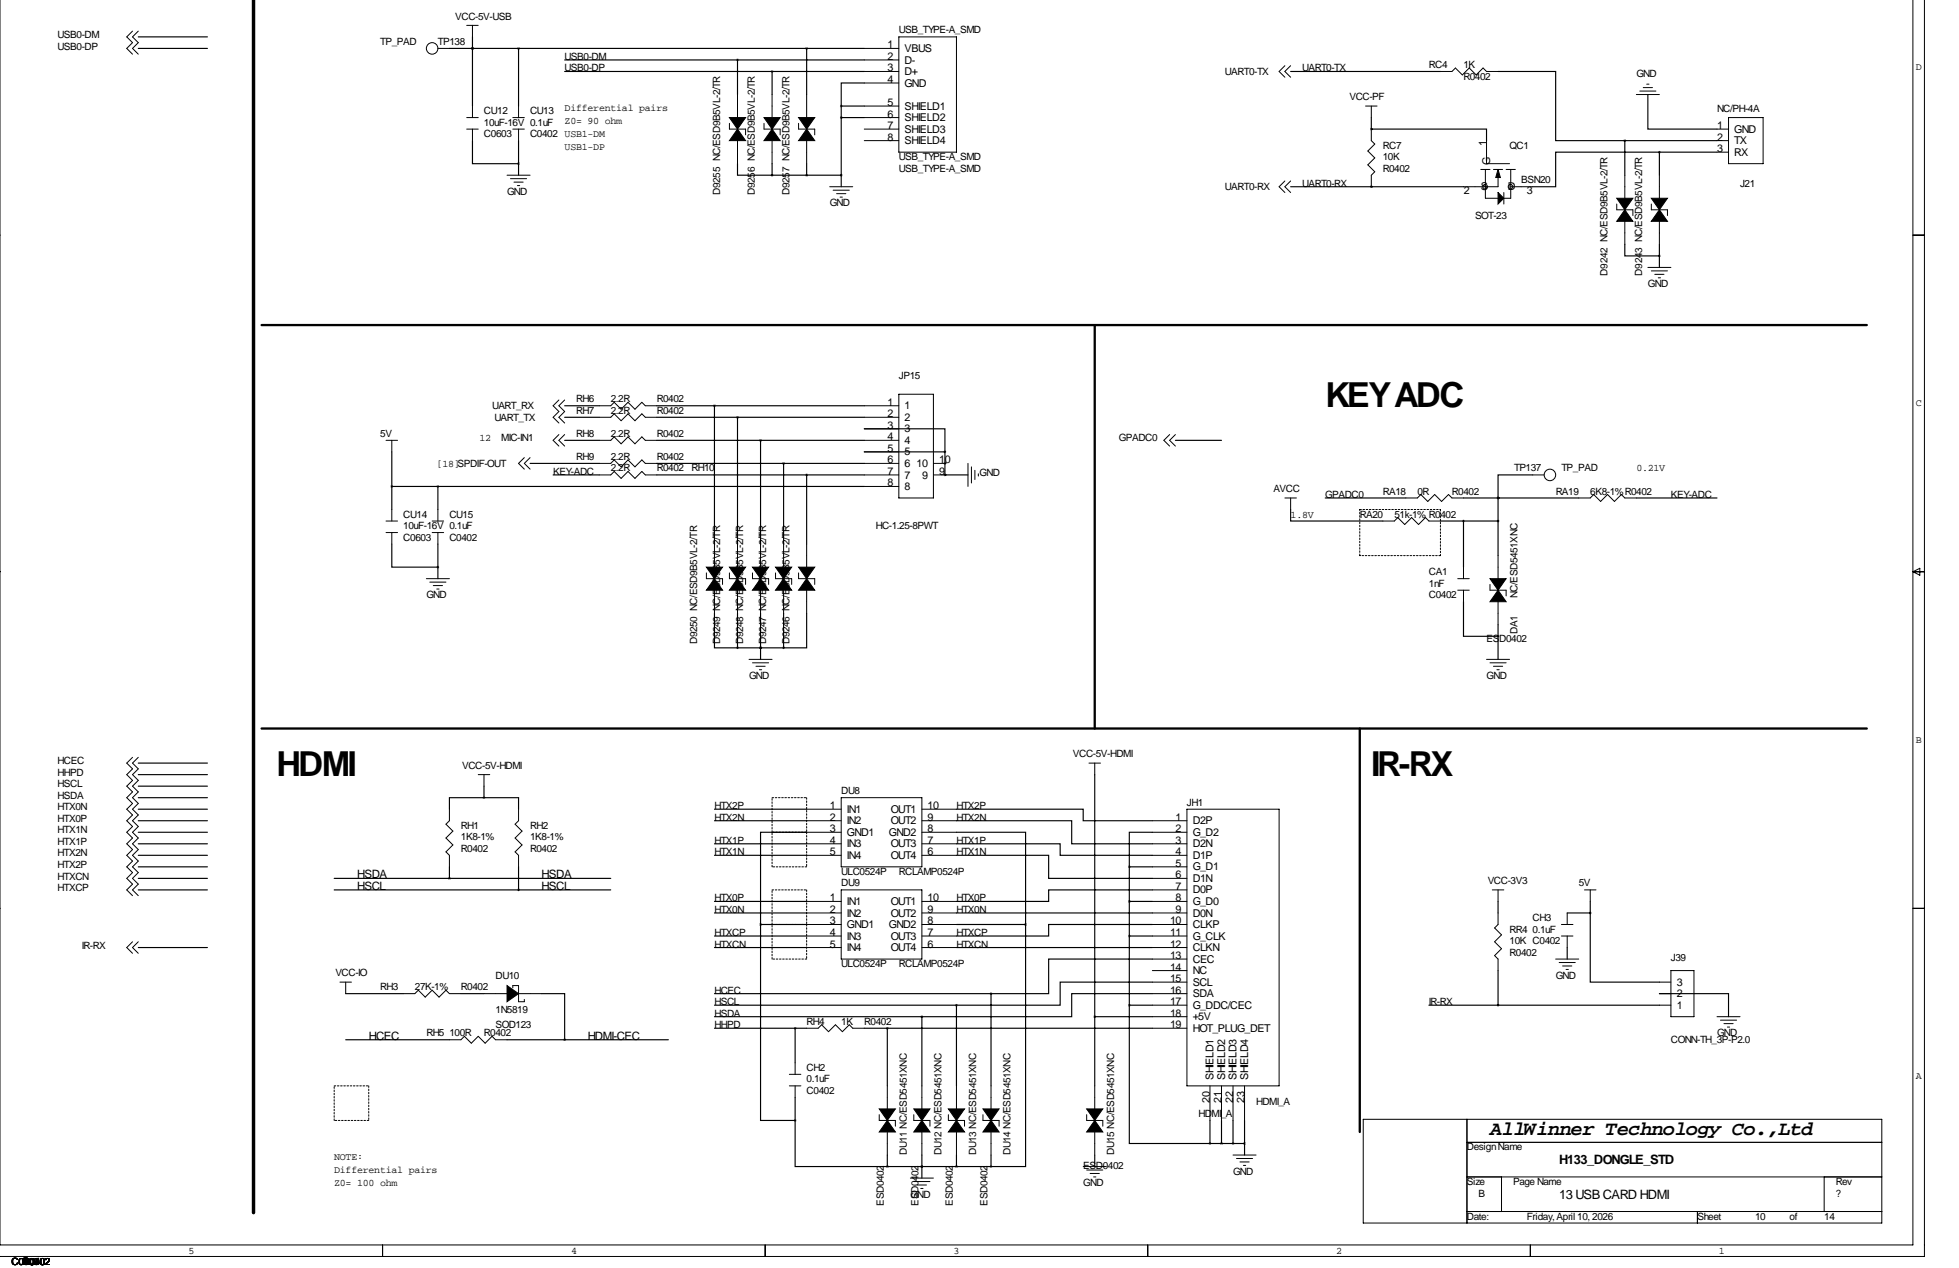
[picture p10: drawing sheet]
<svg xmlns="http://www.w3.org/2000/svg" width="432mm" height="279mm" viewBox="0 0 432 279" stroke-linecap="round" stroke-linejoin="round" font-family="sans-serif">
<path d="M55.9 -.1v267.3" fill="none" stroke="#000" stroke-width=".76"/>
<g fill="none" stroke="#000" stroke-width=".22" stroke-dasharray=".4 .4">
<path d="M299.7 112.3h17.8M317.5 112.3v10.1M299.7 122.4v-10.1M317.5 122.4h-17.8M170.2 175.8h7.6M177.8 175.8v7.6M170.2 183.4v-7.6M170.2 191v-7.6M170.2 183.4h7.6M170.2 196.1h7.6M177.8 183.4h-7.6M177.8 183.4v7.6"/>
<path d="M177.8 191h-7.6M177.8 196.1v7.6M170.2 203.7v-7.6M170.2 211.3v-7.6M170.2 203.7h7.6M177.8 203.7h-7.6M177.8 203.7v7.6M177.8 211.3h-7.6M73.7 239.3h7.6M81.3 239.3v7.6M73.7 246.9v-7.6M81.3 246.9h-7.6"/>
</g>
<path d="M57.7 71.6h353.8M241.3 71.6v88.9M57.7 160.5h353.8M299.7 160.5v88.9" fill="none" stroke="#000" stroke-width=".51"/>
<g fill="none" stroke="#000" stroke-width=".22">
<path d="M0 -.1v274.4h421.6v-274.4M424.2 -.1v277h-424.3M29.2 6.9l-1.3 1.2 1.3 1.3-1.3 1.3 1.3 1.2M30.5 6.9l-1.3 1.2 1.3 1.3-1.3 1.3 1.3 1.2M96.5 10.7h2.6M102.9 5.6h2.5M104.1 5.6v2.5M190.5 15.7h7.6M190.5 10.7h7.6M190.5 13.2h7.6M190.5 18.3h7.6M198.1 8.1h12.7v25.4h-12.7z"/>
<path d="M283.2 14.5l-1.3 1.2 1.3 1.3M284.5 14.5l-1.3 1.2 1.3 1.3M317.5 15.7h2.5l.8-.7 1.5 1.5 1.5-1.5 1.6 1.5 1.5-1.5 .8 .7h2.5M362.2 19.3h2M363 18.5h.5M102.9 28.4h2.5M102.9 25.9h2.5M104.1 23.4v2.5M104.1 28.4v2.6M111.8 38.6h5M112.5 39.4h3.6M113 28.4h2.6"/>
<path d="M113 25.9h2.6M114.3 23.4v2.5M114.3 28.4v2.6M160.8 27.2v1.2h3.5v1.3M162.6 20.8v5.1M162.6 31v5.1M168.4 27.2v1.2h3.6v1.3M170.2 20.8v5.1M170.2 31v5.1M176 27.2v1.2h3.6v1.3M177.8 20.8v5.1M177.8 31v5.1"/>
<path d="M190.5 28.4h7.6M190.5 25.9h7.6M190.5 23.4h7.6M190.5 31h7.6M283.2 39.9l-1.3 1.2 1.3 1.3M284.5 39.9l-1.3 1.2 1.3 1.3M301 23.4h2.5M302.3 28.4v2.6l.7 .8-1.5 1.5 1.5 1.5-1.5 1.5 1.5 1.5-.7 .8v2.5M302.3 23.4v2.5M326.4 37.3h2M327.4 37.3v6.4h2.8M327.7 31v5.1h5"/>
<path d="M329.2 37.3h2M330.2 38.6v2.5h-7.6M332 37.3h2M333 37.3v6.4h-1.5M358.1 38.6v5.1M360.7 20.8h5.1M361.4 20.1h3.6M365.8 38.6v5.1M378.5 28.4h2.5M378.5 33.5h2.5M378.5 31h2.5M381 25.9h7.6v10.2h-7.6z"/>
<path d="M-.1 51.8h.1M113.3 40.1h2M114 40.9h.6M182.9 41.1h5.1M183.6 41.9h3.6M184.4 42.7h2M185.2 43.4h.5M331.5 42.4v2.6M333 41.1h4.8M356.4 45v1.2h3.5v1.3M358.1 48.8v5M363.2 58.9h5.1"/>
<path d="M364 45v1.2h3.5v1.3M364 59.7h3.5M365.8 48.8v5M421.6 51.8h2.6M364.7 60.5h2.1M365.5 61.2h.5M85.1 97h2.5M86.4 97v2.6M123.2 88.1l-1.3 1.3 1.3 1.3-1.3 1.2 1.3 1.3M123.2 95.8l-1.3 1.2 1.3 1.3M124.5 88.1l-1.3 1.3 1.3 1.3-1.3 1.2 1.3 1.3M124.5 95.8l-1.3 1.2 1.3 1.3"/>
<path d="M132.1 89.4h2.5l.8-.8 1.5 1.6 1.5-1.6 1.6 1.6 1.5-1.6 .7 .8h2.6M132.1 91.9h2.5l.8-.7 1.5 1.5 1.5-1.5 1.6 1.5 1.5-1.5 .7 .7h2.6M132.1 97h2.5l.8-.7 1.5 1.5 1.5-1.5 1.6 1.5 1.5-1.5 .7 .7h2.6M190.5 89.4h7.6M190.5 91.9h7.6M190.5 94.5h7.6M190.5 97h7.6M190.5 99.6h7.6M198.1 86.9h7.6v22.8h-7.6zM257.8 95.8l-1.3 1.2 1.3 1.3M259.1 95.8l-1.3 1.2 1.3 1.3M85.1 114.8h2.5"/>
<path d="M85.1 117.3h2.5M86.4 112.3v2.5M86.4 117.3v2.6M95.2 114.8h2.6M95.2 117.3h2.6M96.5 112.3v2.5M96.5 117.3v2.6M115.6 100.8l-1.3 1.3 1.3 1.3M116.8 100.8l-1.2 1.3 1.2 1.3M132.1 104.6h2.5l.8-.7 1.5 1.5 1.5-1.5 1.6 1.5 1.5-1.5 .7 .7h2.6M132.1 102.1h2.5l.8-.8 1.5 1.6 1.5-1.6 1.6 1.6 1.5-1.6 .7 .8h2.6M157.5 119.9v5.1"/>
<path d="M162.6 119.9v5.1M167.6 119.9v5.1M172.7 119.9v5.1M177.8 119.9v5.1M190.5 104.6h7.6M190.5 102.1h7.6M190.5 107.2h7.6M205.7 104.6h2.6M205.7 102.1h2.6M213.4 102.1v5.1M214.1 102.9v3.5M214.9 103.6v2.1"/>
<path d="M215.6 104.4v.5M283.2 109.7h2.6M284.5 109.7v2.6M304.8 114.8h2.5l.8-.8 1.5 1.6 1.5-1.6 1.6 1.6 1.5-1.6 .8 .8h2.5M309.9 109.7h2.5l.8-.7 1.5 1.5 1.5-1.5 1.6 1.5 1.5-1.5 .7 .7h2.6M337.8 104.6h2.6M348 109.7h2.5l.8-.7 1.5 1.5 1.5-1.5 1.6 1.5 1.5-1.5 .7 .7h2.6M-.1 126h.1M94 127.5h5.1M94.7 128.3h3.6M95.5 129h2M96.3 129.8h.5"/>
<path d="M155.7 126.2v1.3h3.6v1.3M157.5 130v5.1M160.8 126.2v1.3h3.5v1.3M162.6 130v5.1M165.9 126.2v1.3h3.5v1.3M167.6 130v5.1M170.9 126.2v1.3h3.6v1.3M172.7 130v5.1M176 126.2v1.3h3.6v1.3M177.8 130v5.1M321.3 130h2.5M321.3 127.5h2.5"/>
<path d="M322.6 125v2.5M322.6 130v2.6M328.4 128.8v1.2h3.6v1.3M330.2 122.4v5.1M330.2 132.6v5.1M421.6 126h2.6M421.6 126l1.6-.8v1.5zM165.1 145.3h5.1M165.9 146h3.5M166.6 146.8h2.1M167.4 147.6h.5M327.7 145.3h5"/>
<path d="M328.4 146h3.6M329.2 146.8h2M329.9 147.6h.6M29.2 166.9l-1.3 1.2 1.3 1.3-1.3 1.3 1.3 1.3-1.3 1.2 1.3 1.3-1.3 1.3 1.3 1.2-1.3 1.3 1.3 1.3-1.3 1.2 1.3 1.3-1.3 1.3 1.3 1.3-1.3 1.2 1.3 1.3-1.3 1.3 1.3 1.2-1.3 1.3 1.3 1.3-1.3 1.2 1.3 1.3-1.3 1.3 1.3 1.3M30.5 166.9l-1.3 1.2 1.3 1.3-1.3 1.3 1.3 1.3-1.3 1.2 1.3 1.3-1.3 1.3 1.3 1.2-1.3 1.3 1.3 1.3-1.3 1.2 1.3 1.3-1.3 1.3 1.3 1.3-1.3 1.2 1.3 1.3-1.3 1.3 1.3 1.2-1.3 1.3 1.3 1.3-1.3 1.2 1.3 1.3-1.3 1.3 1.3 1.3M99.1 178.3v2.5l-.8 .8 1.5 1.5-1.5 1.6 1.5 1.5-1.5 1.5 .8 .8v2.5M105.4 170.7h2.5M106.7 170.7v2.5M114.3 178.3v2.5l-.8 .8 1.6 1.5-1.6 1.6 1.6 1.5-1.6 1.5 .8 .8v2.5M177.8 178.3h7.6M185.4 175.8h17.8v15.2h-17.8zM203.2 178.3h7.6"/>
<path d="M240 168.1h2.6M241.3 168.1v2.6M261.6 178.3h20.3v61h-20.3zM177.8 198.6h7.6M177.8 180.8h7.6M177.8 183.4h7.6M177.8 185.9h7.6M177.8 188.5h7.6M185.4 196.1h17.8v15.2h-17.8zM203.2 198.6h7.6M203.2 180.8h7.6M203.2 183.4h7.6"/>
<path d="M203.2 185.9h7.6M203.2 188.5h7.6M254 196.1h7.6M254 198.6h7.6M254 180.8h7.6M254 183.4h7.6M254 185.9h7.6M254 188.5h7.6M254 191h7.6M254 193.5h7.6M328.9 196.1h2.6M330.2 196.1v2.5"/>
<path d="M349.2 196.1h2.6M350.5 196.1v2.5M-.1 200.2h.1M29.2 207.5l-1.3 1.3 1.3 1.3M30.5 207.5l-1.3 1.3 1.3 1.3M74.9 216.4h2.6M76.2 216.4v2.5M88.9 218.9h2.5l.8-.7 1.5 1.5 1.5-1.5 1.6 1.5 1.5-1.5 .8 .7h2.5M106.7 218.9h5.1M113 217.7v-.5h1.3v3.5h1.3v-.5M114.3 218.9h5.1M177.8 201.2h7.6"/>
<path d="M177.8 203.7h7.6M177.8 206.2h7.6M177.8 208.8h7.6M203.2 201.2h7.6M203.2 203.7h7.6M203.2 206.2h7.6M203.2 208.8h7.6M254 211.3h7.6M254 201.2h7.6M254 203.7h7.6M254 206.2h7.6M254 208.8h7.6"/>
<path d="M254 218.9h7.6M254 213.9h7.6M254 216.4h7.6M330.2 201.2v2.5l-.8 .8 1.6 1.5-1.6 1.5 1.6 1.5-1.6 1.6 .8 .7v2.6M342.9 211.3h5.1M343.7 212.1h3.5M344.2 203.7h2.5M344.2 206.2h2.5M344.4 212.9h2.1M345.2 213.6h.5M345.4 201.2v2.5M345.4 206.2v2.6"/>
<path d="M365.8 218.9h2.5M365.8 216.4h2.5M368.3 213.9h5.1v10.1h-5.1zM421.6 200.2h2.6M99.1 229.1h2.5l.8-.8 1.5 1.6 1.5-1.6 1.5 1.6 1.6-1.6 .7 .8h2.6M174 239.3h2.5M174 236.7h2.5M175.3 234.2v2.5M175.3 239.3v2.5M177.8 226.6h2.5l.8-.8 1.5 1.5 1.5-1.5 1.6 1.5 1.5-1.5 .8 .8h2.5M195.6 239.3v5M203.2 239.3v5"/>
<path d="M210.8 239.3v5M218.4 239.3v5M241.3 239.3v5M254 226.6h7.6M254 221.5h7.6M254 224h7.6M266.7 239.3v7.6M269.2 239.3v7.6M271.8 239.3v7.6M274.3 239.3v7.6M365.8 221.5h2.5M378.5 224h5"/>
<path d="M379.2 224.8h3.6M380 225.6h2M380.7 226.3h.6M193.8 245.6v1.3h3.6v1.3M195.6 249.4v5.1M200.7 259.6h5M201.4 245.6v1.3h3.6v1.3M203.2 249.4v5.1M209 245.6v1.3h3.6v1.3M210.8 249.4v5.1M216.7 245.6v1.3h3.5v1.3M218.4 249.4v5.1"/>
<path d="M238.8 257h5M239.5 245.6v1.3h3.6v1.3M239.5 257.8h3.6M240.3 258.6h2M241 259.3h.6M241.3 249.4v5.1M271.8 254.5h5.1M272.5 255.3h3.6M273.3 256h2M274.1 256.8h.5M300.5 246.6h114.3v22.9h-114.3zM323.3 246.6v22.9"/>
<path d="M323.3 251.7h91.5M323.3 259.3h91.5M331 259.3v7.7M402.1 259.3v7.7M84.3 274.3v2.6M168.7 274.3v2.6M201.4 260.3h3.6M202.2 261.1h2M202.9 261.9h.6M253 274.3v2.6M323.3 267h91.5M337.3 274.3v2.6"/>
<path d="M374.1 267v2.5"/>
<circle cx="95.2" cy="10.7" r="1.27"/>
<circle cx="327.4" cy="41.1" r=".51"/>
<circle cx="332.9" cy="41.1" r=".51"/>
<circle cx="341.6" cy="104.6" r="1.27"/>
</g>
<g fill="#000" stroke="#000" stroke-width=".22">
<path d="M160.8 25.9h3.5l-1.7 2.5zM162.6 28.4l1.7 2.6h-3.5zM168.4 25.9h3.6l-1.8 2.5zM170.2 28.4l1.8 2.6h-3.6zM176 25.9h3.6l-1.8 2.5zM177.8 28.4l1.8 2.6h-3.6zM330.2 37.3l.5 1.8h-1zM330.2 42.4l1.3 1.3-1.3 1.3zM356.4 43.7h3.5l-1.8 2.5zM358.1 46.2l1.8 2.6h-3.5zM364 43.7h3.5l-1.7 2.5zM365.8 46.2l1.7 2.6h-3.5z"/>
<path d="M155.7 125h3.6l-1.8 2.5zM157.5 127.5l1.8 2.5h-3.6zM160.8 125h3.5l-1.7 2.5zM162.6 127.5l1.7 2.5h-3.5zM165.9 125h3.5l-1.8 2.5zM167.6 127.5l1.8 2.5h-3.5zM170.9 125h3.6l-1.8 2.5zM172.7 127.5l1.8 2.5h-3.6zM176 125h3.6l-1.8 2.5zM177.8 127.5l1.8 2.5h-3.6zM330.2 130l1.8 2.6h-3.6zM328.4 127.5h3.6l-1.8 2.5z"/>
<path d="M111.8 217.2l2.5 1.7-2.5 1.8zM195.6 246.9l1.8 2.5h-3.6zM193.8 244.3h3.6l-1.8 2.6zM203.2 246.9l1.8 2.5h-3.6zM201.4 244.3h3.6l-1.8 2.6zM210.8 246.9l1.8 2.5h-3.6zM209 244.3h3.6l-1.8 2.6zM218.4 246.9l1.8 2.5h-3.5zM216.7 244.3h3.5l-1.8 2.6zM241.3 246.9l1.8 2.5h-3.6zM239.5 244.3h3.6l-1.8 2.6z"/>
</g>
<g fill="none" stroke="#000" stroke-width=".25">
<path d="M30.5 10.7h15.2M30.5 8.1h15.2M99.1 10.7h91.4M104.1 10.7h.1M104.1 8.1v15.3M114.3 10.7v12.7M124.5 15.7h66M124.5 13.2h66M162.6 13.2v7.6M170.2 15.7v5.1M177.8 10.7v10.1M190.5 18.3h-5.1v5.1"/>
<path d="M284.5 15.7h33M330.2 15.7h12.7v15.3h15.2M104.1 31v5.1h10.2M114.3 31v7.6M162.6 36.1v2.5h7.6M170.2 36.1v2.5M170.2 38.6h15.2M177.8 36.1v2.5M185.4 23.4h5.1M185.4 23.4v17.7M185.4 25.9h5.1M302.3 28.4h25.4v2.6"/>
<path d="M302.3 28.4h.1M302.3 25.9v2.5M358.1 31v7.6M358.1 31h20.4M363.2 20.8v7.6h15.3M365.8 33.5h-22.9v7.6h-5.1M365.8 33.5h12.7M365.8 33.5v5.1M284.5 41.1h38.1M302.3 41.1h.1M358.1 53.8v2.6h7.7M365.8 53.8v5.1"/>
<path d="M86.4 99.6v12.7M124.5 91.9h7.6M124.5 89.4h7.6M124.5 97h7.6M144.8 91.9h45.7M144.8 89.4h45.7M144.8 97h45.7M157.5 89.4v30.5M162.6 91.9v28M167.6 97v22.9M190.5 94.5h17.8v5.1M190.5 99.6h17.8"/>
<path d="M208.3 99.6v5M259.1 97h10.1M86.4 119.9v5.1h10.1M86.4 107.2h104.1M96.5 107.2v5.1M96.5 119.9v7.6M116.8 102.1h15.3M121.9 104.6h10.2M144.8 104.6h45.7M144.8 102.1h45.7M172.7 102.1v17.8M177.8 104.6v15.3"/>
<path d="M208.3 102.1h.1M208.3 104.6h.1M208.3 104.6h5.1M284.5 112.3v2.5h20.3M292.1 109.7h17.8M317.5 114.8h12.7M322.6 114.8v10.2M322.6 109.7h25.4M330.2 109.7h.1M330.2 109.7v12.7M337.8 104.6h-7.6v5.1M360.7 109.7h17.8"/>
<path d="M157.5 135.1v7.6h5.1M162.6 135.1v7.6M167.6 135.1v10.2M172.7 135.1v7.6M177.8 135.1v7.6h-5.1M322.6 132.6v7.6h7.6M330.2 137.7v7.6M162.6 142.7h10.1M167.6 142.7h.1M30.5 178.3h15.2M30.5 168.1h15.2M30.5 170.7h15.2"/>
<path d="M30.5 173.2h15.2M30.5 175.8h15.2M106.7 175.8h7.6v2.5M106.7 175.8h-7.6v2.5M106.7 173.2v2.6M157.5 178.3h20.3M210.8 178.3h28v2.5h15.2M241.3 170.7v68.6M30.5 196.1h15.2M30.5 193.5h15.2M30.5 180.8h15.2M30.5 183.4h15.2"/>
<path d="M30.5 188.5h15.2M30.5 185.9h15.2M30.5 191h15.2M73.7 196.1h60.9M73.7 193.5h60.9M99.1 191v2.5M114.3 191v5.1M157.5 180.8h20.3M157.5 198.6h20.3M157.5 188.5h20.3M157.5 185.9h20.3M177.8 183.4h-10.2v20.3"/>
<path d="M210.8 188.5h20.3v5h22.9M210.8 185.9h22.9v2.6h20.3M210.8 180.8h25.4v5.1h17.8M210.8 183.4h15.3v20.3M248.9 198.6h5.1M248.9 191h5.1M248.9 191v30.5M254 196.1h-22.9v2.5h-20.3M254 183.4h-5.1v7.6M330.2 198.6v2.6M350.5 198.6v2.6M30.5 208.8h15.2"/>
<path d="M76.2 218.9h12.7M101.6 218.9h5.1M119.4 218.9h5.1v10.2M157.5 218.9h60.9M157.5 201.2h20.3M157.5 208.8h20.3M157.5 206.2h20.3M167.6 203.7v43.2h7.7M167.6 203.7h10.2M210.8 201.2h43.2M210.8 208.8h43.2M210.8 203.7h15.3"/>
<path d="M218.4 218.9v20.4M226.1 203.7v53.3h-7.7M248.9 206.2h5.1M254 211.3h-22.9v7.6h-12.7M254 203.7h-22.9v2.5h-20.3M254 216.4h-20.3v5.1h-22.9M254 218.9h-17.8v5.1h-33M330.2 213.9v7.6M345.4 201.2h5.1M345.4 208.8v2.5M350.5 201.2v15.2h15.3M365.8 218.9h15.2v5.1"/>
<path d="M76.2 229.1h22.9M111.8 229.1h35.5M157.5 226.6h20.3M157.5 221.5h53.3M157.5 224h45.7M175.3 226.6v7.6M190.5 226.6h63.5M195.6 226.6v12.7M203.2 224v15.3M210.8 221.5v17.8M241.3 224h12.7M248.9 221.5v30.5h17.8"/>
<path d="M248.9 221.5h5.1M315 221.5h50.8M175.3 246.9v10.1h20.3M175.3 241.8v5.1M195.6 254.5v2.5M195.6 257h22.8M203.2 257h.1M203.2 254.5v5.1M210.8 254.5v2.5M218.4 254.5v2.5M241.3 254.5v2.5M266.7 246.9v5.1"/>
<path d="M266.7 252h7.6M269.2 246.9v5.1M271.8 246.9v5.1M274.3 246.9v7.6"/>
</g>
<path d="M302.2 41.1a.05 .05 0 0 0 .1 0 .05 .05 0 0 0-.1 0zM365.7 33.5a.05 .05 0 0 0 .1 0 .05 .05 0 0 0-.1 0zM124.4 229.1a.05 .05 0 0 0 .1 0 .05 .05 0 0 0-.1 0zM302.2 28.4a.05 .05 0 0 0 .1 0 .05 .05 0 0 0-.1 0zM218.4 218.9a.05 .05 0 0 0 .1 0 .05 .05 0 0 0-.1 0zM175.2 226.6a.05 .05 0 0 0 .1 0 .05 .05 0 0 0-.1 0zM358.1 31a.05 .05 0 0 0 .1 0 .05 .05 0 0 0-.1 0zM99 193.5a.05 .05 0 0 0 .1 0 .05 .05 0 0 0-.1 0zM104.1 10.7a.05 .05 0 0 0 .1 0 .05 .05 0 0 0-.1 0zM162.5 13.2a.05 .05 0 0 0 .1 0 .05 .05 0 0 0-.1 0zM86.3 107.2a.05 .05 0 0 0 .1 0 .05 .05 0 0 0-.1 0zM167.6 97a.05 .05 0 0 0 .1 0 .05 .05 0 0 0-.1 0zM162.5 91.9a.05 .05 0 0 0 .1 0 .05 .05 0 0 0-.1 0zM365.7 56.4a.05 .05 0 0 0 .1 0 .05 .05 0 0 0-.1 0zM269.2 252a.05 .05 0 0 0 .1 0 .05 .05 0 0 0-.1 0zM175.2 246.9a.05 .05 0 0 0 .1 0 .05 .05 0 0 0-.1 0zM218.4 257a.05 .05 0 0 0 .1 0 .05 .05 0 0 0-.1 0zM167.6 203.7a.05 .05 0 0 0 .1 0 .05 .05 0 0 0-.1 0zM226 203.7a.05 .05 0 0 0 .1 0 .05 .05 0 0 0-.1 0zM167.6 142.7a.05 .05 0 0 0 .1 0 .05 .05 0 0 0-.1 0zM162.5 142.7a.05 .05 0 0 0 .1 0 .05 .05 0 0 0-.1 0zM104.1 10.7a.05 .05 0 0 0 .1 0 .05 .05 0 0 0-.1 0zM167.6 142.7a.05 .05 0 0 0 .1 0 .05 .05 0 0 0-.1 0z" fill="#000" stroke="#000" stroke-width=".51"/>
<g font-size="7.6">
<text x="292.1" y="89.7">KEY ADC</text>
<text x="61" y="170.9">HDMI</text>
<text x="302.3" y="170.9">IR-RX</text>
</g>
<text font-size="4.4" x="328.4" y="250.2">AllWinner Technology Co.,Ltd</text>
<g font-size="2.8">
<text x="343.7" y="256.5">H133_DONGLE_STD</text>
<text x="343.7" y="264.2">13 USB CARD HDMI</text>
</g>
<g font-size="2.5">
<text x="78.7" y="196.1">HSCL</text>
<text x="78.7" y="193.5">HSDA</text>
<text x="119.4" y="196.1">HSCL</text>
<text x="119.4" y="193.5">HSDA</text>
<text x="81.3" y="229.1">HCEC</text>
<text x="129.5" y="229.1">HDMI-CEC</text>
</g>
<g font-size="2.4">
<text x="195.6" y="10.7">1</text>
<text x="199.4" y="11.5">VBUS</text>
<text x="195.6" y="13.2">2</text>
<text x="195.6" y="15.7">3</text>
<text x="199.4" y="14">D-</text>
<text x="199.4" y="16.5">D+</text>
<text x="195.6" y="18.3">4</text>
<text x="195.6" y="23.4">5</text>
<text x="199.4" y="19.1">GND</text>
<text x="195.6" y="25.9">6</text>
<text x="195.6" y="28.4">7</text>
<text x="199.4" y="24.2">SHIELD1</text>
<text x="199.4" y="26.7">SHIELD2</text>
<text x="199.4" y="29.2">SHIELD3</text>
<text x="378.5" y="28.4">1</text>
<text x="382.3" y="29.2">GND</text>
<text x="195.6" y="31">8</text>
<text x="199.4" y="31.8">SHIELD4</text>
<text x="327.7" y="32.3" transform="rotate(-90 327.7 32.3)">1</text>
<text x="378.5" y="31">2</text>
<text x="378.5" y="33.5">3</text>
<text x="382.3" y="31.8">TX</text>
<text x="382.3" y="34.3">RX</text>
<text x="326.4" y="41.9">S</text>
<text x="328.5" y="36.4" transform="rotate(-90 328.5 36.4)">G</text>
<text x="332.4" y="41.9">D</text>
<text x="322.6" y="42.7">2</text>
<text x="336.5" y="42.7">3</text>
<text x="195.6" y="89.4">1</text>
<text x="195.6" y="91.9">2</text>
<text x="195.6" y="94.5">3</text>
<text x="199.4" y="90.2">1</text>
<text x="199.4" y="92.7">2</text>
<text x="199.4" y="95.3">3</text>
<text x="195.6" y="97">4</text>
<text x="195.6" y="99.6">5</text>
<text x="199.4" y="97.8">4</text>
<text x="199.4" y="100.4">5</text>
<text x="195.6" y="102.1">6</text>
<text x="195.6" y="104.6">7</text>
<text x="195.6" y="107.2">8</text>
<text x="199.4" y="102.9">6</text>
<text x="199.4" y="105.4">7</text>
<text x="199.4" y="108">8</text>
<text x="202" y="102.9">10</text>
<text x="203.2" y="105.4">9</text>
<text x="207" y="104.6">9</text>
<text x="207" y="102.1">10</text>
<text x="182.9" y="178.3">1</text>
<text x="186.7" y="179.1">IN1</text>
<text x="196.4" y="179.1">OUT1</text>
<text x="204.5" y="178.3">10</text>
<text x="182.9" y="180.8">2</text>
<text x="182.9" y="183.4">3</text>
<text x="182.9" y="185.9">4</text>
<text x="186.7" y="181.6">IN2</text>
<text x="186.7" y="184.2">GND1</text>
<text x="196" y="184.2">GND2</text>
<text x="196.4" y="181.6">OUT2</text>
<text x="204.5" y="180.8">9</text>
<text x="204.5" y="185.9">7</text>
<text x="204.5" y="183.4">8</text>
<text x="259.1" y="180.8">1</text>
<text x="259.1" y="183.4">2</text>
<text x="259.1" y="185.9">3</text>
<text x="262.9" y="181.6">D2P</text>
<text x="262.9" y="184.2">G_D2</text>
<text x="182.9" y="188.5">5</text>
<text x="186.7" y="186.7">IN3</text>
<text x="186.7" y="189.3">IN4</text>
<text x="196.4" y="186.7">OUT3</text>
<text x="196.4" y="189.3">OUT4</text>
<text x="204.5" y="188.5">6</text>
<text x="259.1" y="188.5">4</text>
<text x="259.1" y="191">5</text>
<text x="262.9" y="186.7">D2N</text>
<text x="262.9" y="189.3">D1P</text>
<text x="262.9" y="191.8">G_D1</text>
<text x="259.1" y="193.5">6</text>
<text x="259.1" y="196.1">7</text>
<text x="262.9" y="194.3">D1N</text>
<text x="262.9" y="196.9">D0P</text>
<text x="182.9" y="198.6">1</text>
<text x="182.9" y="201.2">2</text>
<text x="182.9" y="203.7">3</text>
<text x="186.7" y="199.4">IN1</text>
<text x="186.7" y="202">IN2</text>
<text x="196.4" y="199.4">OUT1</text>
<text x="196.4" y="202">OUT2</text>
<text x="204.5" y="198.6">10</text>
<text x="204.5" y="201.2">9</text>
<text x="204.5" y="203.7">8</text>
<text x="257.9" y="203.7">10</text>
<text x="259.1" y="198.6">8</text>
<text x="259.1" y="201.2">9</text>
<text x="262.9" y="199.4">G_D0</text>
<text x="262.9" y="202">D0N</text>
<text x="182.9" y="206.2">4</text>
<text x="182.9" y="208.8">5</text>
<text x="186.7" y="204.5">GND1</text>
<text x="186.7" y="207">IN3</text>
<text x="186.7" y="209.6">IN4</text>
<text x="196" y="204.5">GND2</text>
<text x="196.4" y="207">OUT3</text>
<text x="196.4" y="209.6">OUT4</text>
<text x="204.5" y="206.2">7</text>
<text x="204.5" y="208.8">6</text>
<text x="257.9" y="206.2">11</text>
<text x="257.9" y="208.8">12</text>
<text x="262.9" y="204.5">CLKP</text>
<text x="262.9" y="207">G_CLK</text>
<text x="262.9" y="209.6">CLKN</text>
<text x="257.9" y="211.3">13</text>
<text x="257.9" y="213.9">14</text>
<text x="262.9" y="212.1">CEC</text>
<text x="262.9" y="214.7">NC</text>
<text x="257.9" y="216.4">15</text>
<text x="257.9" y="218.9">16</text>
<text x="257.9" y="221.5">17</text>
<text x="262.9" y="217.2">SCL</text>
<text x="262.9" y="219.7">SDA</text>
<text x="369.6" y="219.7">2</text>
<text x="369.6" y="217.2">3</text>
<text x="257.9" y="224">18</text>
<text x="257.9" y="226.6">19</text>
<text x="262.9" y="222.3">G_DDC/CEC</text>
<text x="262.9" y="224.8">+5V</text>
<text x="262.9" y="227.4">HOT_PLUG_DET</text>
<text x="369.6" y="222.3">1</text>
<text x="267.5" y="238" transform="rotate(-90 267.5 238)">SHIELD1</text>
<text x="270" y="238" transform="rotate(-90 270 238)">SHIELD2</text>
<text x="272.6" y="238" transform="rotate(-90 272.6 238)">SHIELD3</text>
<text x="275.1" y="238" transform="rotate(-90 275.1 238)">SHIELD4</text>
<text x="266.7" y="243" transform="rotate(-90 266.7 243)">20</text>
<text x="269.2" y="243" transform="rotate(-90 269.2 243)">21</text>
<text x="271.8" y="243" transform="rotate(-90 271.8 243)">22</text>
<text x="274.3" y="243" transform="rotate(-90 274.3 243)">23</text>
</g>
<g font-size="2.2">
<text x="100.3" y="4.3">VCC-5V-USB</text>
<text x="12.7" y="10.9">USB0-DP</text>
<text x="12.7" y="8.4">USB0-DM</text>
<text x="83.8" y="9.9">TP_PAD</text>
<text x="96.5" y="9.9">TP138</text>
<text x="198.1" y="7.4">USB_TYPE-A_SMD</text>
<text x="124.5" y="13.2">USB0-DM</text>
<text x="124.5" y="15.7">USB0-DP</text>
<text x="270" y="16.5">UART0-TX</text>
<text x="287" y="15.7">UART0-TX</text>
<text x="315" y="15">RC4</text>
<text x="322.6" y="17.5">R0402</text>
<text x="322.6" y="15">1K</text>
<text x="360.7" y="17">GND</text>
<text x="422.3" y="15.4">D</text>
<text x="297.4" y="22.1">VCC-PF</text>
<text x="106.7" y="25.1">CU12</text>
<text x="106.7" y="27.7">10uF-16V 0.1uF</text>
<text x="116.8" y="25.1">CU13</text>
<text x="124.5" y="24.4">Differential pairs</text>
<text x="124.5" y="27.3">Z0= 90 ohm</text>
<text x="378.5" y="24.6">NC/PH-4A</text>
<text x="106.7" y="30.2">C0603</text>
<text x="116.8" y="30.2">C0402</text>
<text x="124.5" y="30.2">USB1-DM</text>
<text x="124.5" y="33.1">USB1-DP</text>
<text x="198.1" y="35.3">USB_TYPE-A_SMD</text>
<text x="304.8" y="32.8">RC7</text>
<text x="304.8" y="35.3">10K</text>
<text x="332.7" y="32.8">QC1</text>
<text x="198.1" y="37.8">USB_TYPE-A_SMD</text>
<text x="270" y="41.9">UART0-RX</text>
<text x="287" y="41.1">UART0-RX</text>
<text x="304.8" y="37.8">R0402</text>
<text x="335.3" y="40.4">BSN20</text>
<text x="383.5" y="41.1">J21</text>
<text x="111.8" y="42.9">GND</text>
<text x="158.7" y="42.9" transform="rotate(-90 158.7 42.9)">D9255 NC/ESD9B5VL-2/TR</text>
<text x="166.4" y="42.9" transform="rotate(-90 166.4 42.9)">D9256 NC/ESD9B5VL-2/TR</text>
<text x="174" y="42.9" transform="rotate(-90 174 42.9)">D9257 NC/ESD9B5VL-2/TR</text>
<text x="182.9" y="45.5">GND</text>
<text x="325.1" y="48.3">SOT-23</text>
<text x="354.3" y="60.7" transform="rotate(-90 354.3 60.7)">D9242 NC/ESD9B5VL-2/TR</text>
<text x="361.9" y="60.7" transform="rotate(-90 361.9 60.7)">D9243 NC/ESD9B5VL-2/TR</text>
<text x="363.2" y="63.2">GND</text>
<text x="198.1" y="83.6">JP15</text>
<text x="127" y="88.6">RH6</text>
<text x="134.6" y="88.6">2.2R</text>
<text x="144.8" y="88.6">R0402</text>
<text x="422.3" y="89.5">C</text>
<text x="108.5" y="90.2">UART_RX</text>
<text x="109" y="92.7">UART_TX</text>
<text x="127" y="91.2">RH7</text>
<text x="134.6" y="91.2">2.2R</text>
<text x="144.8" y="91.2">R0402</text>
<text x="83.8" y="96.3">5V</text>
<text x="105.7" y="97.3">12</text>
<text x="110.5" y="97.3">MIC-IN1</text>
<text x="127" y="96.3">RH8</text>
<text x="127" y="101.3">RH9</text>
<text x="134.6" y="96.3">2.2R</text>
<text x="134.6" y="101.3">2.2R</text>
<text x="144.8" y="96.3">R0402</text>
<text x="144.8" y="101.3">R0402</text>
<text x="246.6" y="97.3">GPADC0</text>
<text x="96.3" y="102.9">[18]SPDIF-OUT</text>
<text x="121.9" y="104.6">KEY-ADC</text>
<text x="134.6" y="103.9">2.2R</text>
<text x="144.8" y="103.9">R0402</text>
<text x="152.4" y="103.9">RH10</text>
<text x="215.9" y="104.9">GND</text>
<text x="333.8" y="103.9">TP137</text>
<text x="344.2" y="103.9">TP_PAD</text>
<text x="360.7" y="103.9">0.21V</text>
<text x="280.7" y="108.5">AVCC</text>
<text x="292.1" y="109.7">GPADC0</text>
<text x="304.8" y="109">RA18</text>
<text x="312.4" y="109">0R</text>
<text x="320" y="109">R0402</text>
<text x="342.9" y="109">RA19</text>
<text x="350.5" y="109">6K8-1%R0402</text>
<text x="368.3" y="109.7">KEY-ADC</text>
<text x="88.9" y="114">CU14</text>
<text x="88.9" y="119.1">C0603</text>
<text x="88.9" y="116.6">10uF-16V 0.1uF</text>
<text x="99.1" y="114">CU15</text>
<text x="99.1" y="119.1">C0402</text>
<text x="193" y="116.6">HC-1.25-8PWT</text>
<text x="284.5" y="114">1.8V</text>
<text x="299.7" y="114">RA20</text>
<text x="307.3" y="114">51k-1% R0402</text>
<text x="94" y="131.8">GND</text>
<text x="315" y="126.7">CA1</text>
<text x="315" y="131.8">C0402</text>
<text x="315" y="129.3">1nF</text>
<text x="334.5" y="131.8" transform="rotate(-90 334.5 131.8)">NC/ESD5451XNC</text>
<text x="153.7" y="142" transform="rotate(-90 153.7 142)">D9250 NC/ESD9B5VL-2/TR</text>
<text x="158.7" y="142" transform="rotate(-90 158.7 142)">D9249 NC/ESD9B5VL-2/TR</text>
<text x="163.8" y="142" transform="rotate(-90 163.8 142)">D9248 NC/ESD9B5VL-2/TR</text>
<text x="168.9" y="142" transform="rotate(-90 168.9 142)">D9247 NC/ESD9B5VL-2/TR</text>
<text x="174" y="142" transform="rotate(-90 174 142)">D9246 NC/ESD9B5VL-2/TR</text>
<text x="327.7" y="141.5">ESD0402</text>
<text x="334.5" y="139.7" transform="rotate(-90 334.5 139.7)">DA1</text>
<text x="165.1" y="149.6">GND</text>
<text x="327.7" y="149.6">GND</text>
<text x="236.5" y="166.9">VCC-5V-HDMI</text>
<text x="422.3" y="163.7">B</text>
<text x="12.7" y="170.9">HHPD</text>
<text x="12.7" y="168.4">HCEC</text>
<text x="12.7" y="173.5">HSCL</text>
<text x="101.9" y="169.4">VCC-5V-HDMI</text>
<text x="12.7" y="176">HSDA</text>
<text x="12.7" y="178.6">HTX0N</text>
<text x="157.5" y="178.3">HTX2P</text>
<text x="185.4" y="175">DU8</text>
<text x="210.8" y="178.3">HTX2P</text>
<text x="261.6" y="177.5">JH1</text>
<text x="12.7" y="181.1">HTX0P</text>
<text x="12.7" y="183.6">HTX1N</text>
<text x="101.6" y="182.6">RH1</text>
<text x="101.6" y="185.2">1K8-1%</text>
<text x="116.8" y="182.6">RH2</text>
<text x="116.8" y="185.2">1K8-1%</text>
<text x="157.5" y="185.9">HTX1P</text>
<text x="157.5" y="180.8">HTX2N</text>
<text x="210.8" y="185.9">HTX1P</text>
<text x="210.8" y="180.8">HTX2N</text>
<text x="12.7" y="186.2">HTX1P</text>
<text x="12.7" y="191.3">HTX2P</text>
<text x="12.7" y="188.7">HTX2N</text>
<text x="101.6" y="187.7">R0402</text>
<text x="116.8" y="187.7">R0402</text>
<text x="157.5" y="188.5">HTX1N</text>
<text x="210.8" y="188.5">HTX1N</text>
<text x="12.7" y="196.3">HTXCP</text>
<text x="12.7" y="193.8">HTXCN</text>
<text x="185.4" y="195.3">DU9</text>
<text x="185.4" y="192.8">ULC0524P</text>
<text x="198.1" y="192.8">RCLAMP0524P</text>
<text x="327.9" y="194.8">VCC-3V3</text>
<text x="348" y="195.3">5V</text>
<text x="157.5" y="201.2">HTX0N</text>
<text x="157.5" y="198.6">HTX0P</text>
<text x="210.8" y="198.6">HTX0P</text>
<text x="210.8" y="201.2">HTX0N</text>
<text x="337.8" y="202.9">CH3</text>
<text x="18" y="209">IR-RX</text>
<text x="157.5" y="208.8">HTXCN</text>
<text x="157.5" y="206.2">HTXCP</text>
<text x="210.8" y="206.2">HTXCP</text>
<text x="210.8" y="208.8">HTXCN</text>
<text x="332.7" y="205.5">RR4</text>
<text x="332.7" y="208">10K C0402</text>
<text x="337.8" y="205.5">0.1uF</text>
<text x="73.9" y="215.1">VCC-IO</text>
<text x="109.2" y="215.6">DU10</text>
<text x="185.4" y="213.1">ULC0524P</text>
<text x="198.1" y="213.1">RCLAMP0524P</text>
<text x="332.7" y="210.6">R0402</text>
<text x="342.9" y="215.6">GND</text>
<text x="368.3" y="211.8">J39</text>
<text x="83.8" y="218.2">RH3</text>
<text x="91.4" y="218.2">27K-1%</text>
<text x="101.6" y="218.2">R0402</text>
<text x="157.5" y="218.9">HCEC</text>
<text x="157.5" y="221.5">HSCL</text>
<text x="315" y="221.5">IR-RX</text>
<text x="109.2" y="226.6">SOD123</text>
<text x="109.2" y="223.3">1N5819</text>
<text x="157.5" y="226.6">HHPD</text>
<text x="157.5" y="224">HSDA</text>
<text x="177.8" y="225.8">RH4</text>
<text x="185.4" y="225.8">1K</text>
<text x="190.5" y="225.8">R0402</text>
<text x="94" y="228.3">RH5</text>
<text x="99.1" y="228.3">100R</text>
<text x="106.7" y="228.3">R0402</text>
<text x="368.3" y="229.9">CONN-TH_3P-P2.0</text>
<text x="378.5" y="228.3">GND</text>
<text x="177.8" y="236">CH2</text>
<text x="177.8" y="238.5">0.1uF</text>
<text x="422.3" y="237.9">A</text>
<text x="177.8" y="241">C0402</text>
<text x="276.9" y="243.6">HDMI_A</text>
<text x="264.2" y="246.1">HDMI_A</text>
<text x="73.7" y="255.5">NOTE:</text>
<text x="199.9" y="254.5" transform="rotate(-90 199.9 254.5)">DU11 NC/ESD5451XNC</text>
<text x="207.5" y="254.5" transform="rotate(-90 207.5 254.5)">DU12 NC/ESD5451XNC</text>
<text x="215.1" y="254.5" transform="rotate(-90 215.1 254.5)">DU13 NC/ESD5451XNC</text>
<text x="222.8" y="254.5" transform="rotate(-90 222.8 254.5)">DU14 NC/ESD5451XNC</text>
<text x="238.8" y="257.6">ESD0402</text>
<text x="245.6" y="254.5" transform="rotate(-90 245.6 254.5)">DU15 NC/ESD5451XNC</text>
<text x="323.3" y="253.5">Design Name</text>
<text x="73.7" y="258.4">Differential pairs</text>
<text x="73.7" y="261.3">Z0= 100 ohm</text>
<text x="200.7" y="263.9">GND</text>
<text x="238.8" y="261.4">GND</text>
<text x="271.8" y="258.8">GND</text>
<text x="323.3" y="261.1">Size</text>
<text x="325.9" y="263.7">B</text>
<text x="333.5" y="261.1">Page Name</text>
<text x="404.6" y="263.7">?</text>
<text x="404.6" y="261.1">Rev</text>
<text x="194.8" y="265.7" transform="rotate(-90 194.8 265.7)">ESD0402</text>
<text x="202.4" y="265.7" transform="rotate(-90 202.4 265.7)">ESD0402</text>
<text x="210.1" y="265.7" transform="rotate(-90 210.1 265.7)">ESD0402</text>
<text x="217.7" y="265.7" transform="rotate(-90 217.7 265.7)">ESD0402</text>
<text x="323.3" y="268.7">Date:</text>
<text x="336.5" y="268.7">Friday, April 10, 2026</text>
<text x="374.1" y="268.7">Sheet</text>
<text x="386.8" y="268.7">10</text>
<text x="394.5" y="268.7">of</text>
<text x="402.1" y="268.7">14</text>
<text x="2.5" y="278.6">C0402</text>
<text x="2.5" y="278.6">C0603</text>
<text x="5.1" y="278.6">R0402</text>
<text x="41.5" y="276.2">5</text>
<text x="125.9" y="276.2">4</text>
<text x="210.2" y="276.2">3</text>
<text x="294.5" y="276.2">2</text>
<text x="378.8" y="276.2">1</text>
</g>
</svg>
